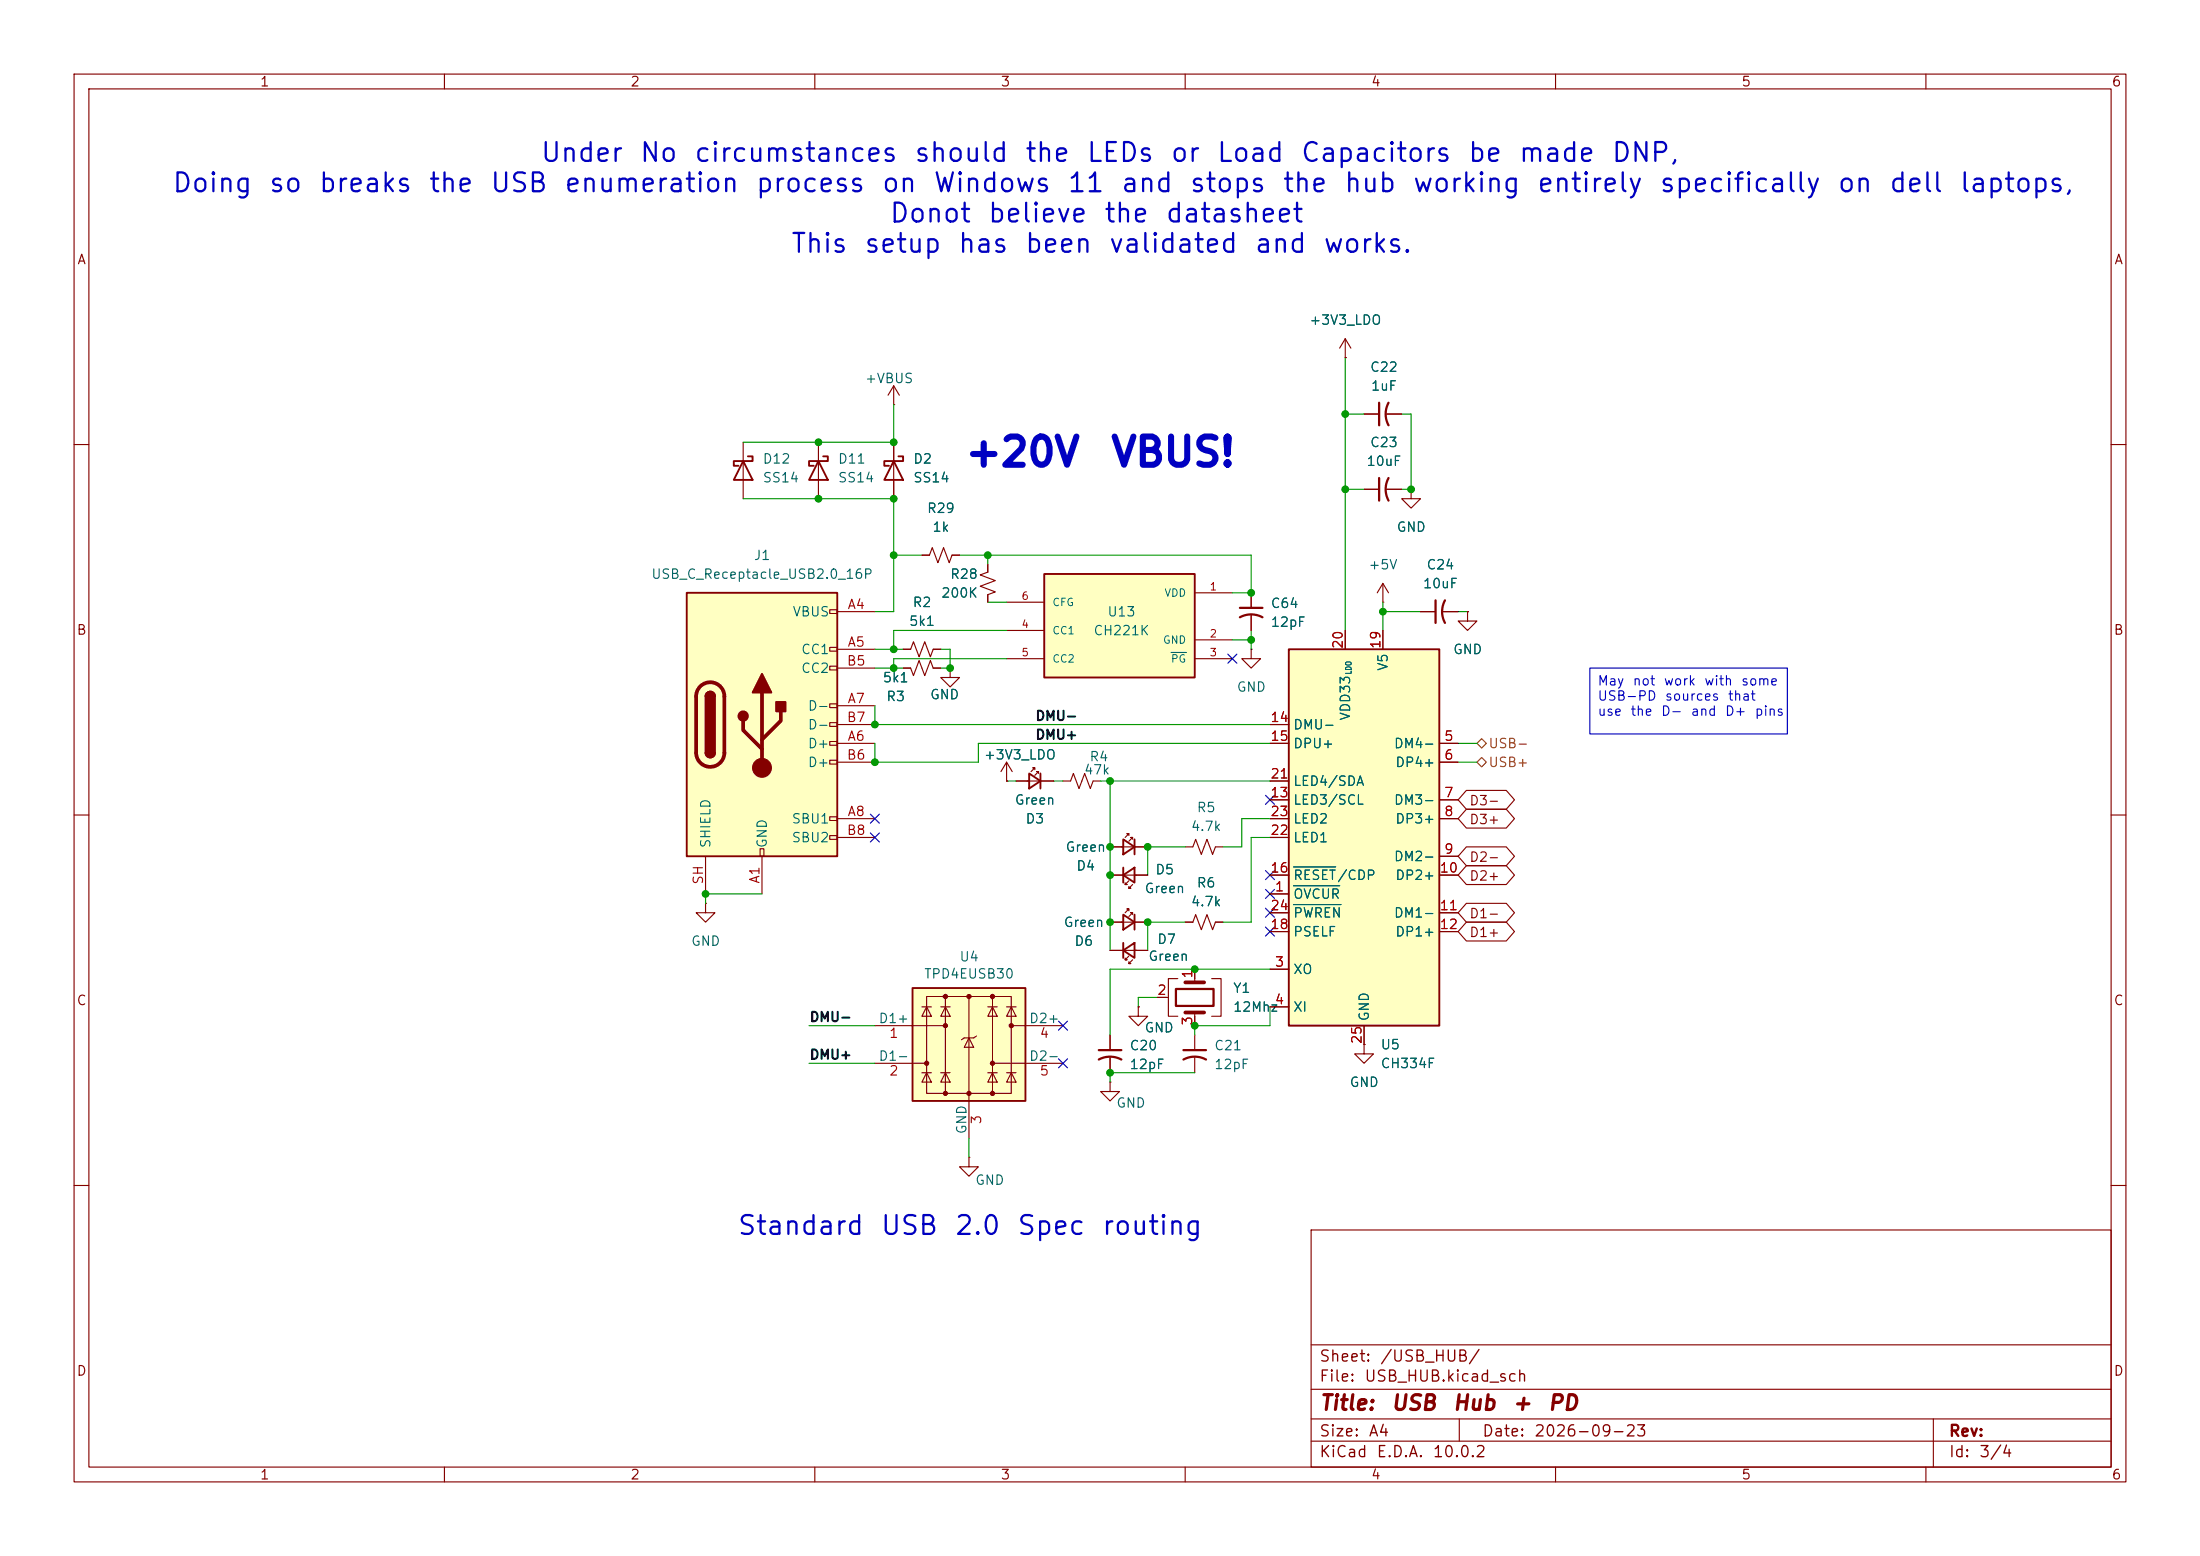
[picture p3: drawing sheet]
<svg xmlns="http://www.w3.org/2000/svg" width="297mm" height="210mm" viewBox="0 0 297 210" stroke-linecap="round" stroke-linejoin="round" font-family="sans-serif">
<g fill="none" stroke="#840000" stroke-width=".15">
<path d="M10 10h277v190h-277zM12 12h273v186h-273zM60 10v2M110 10v2M160 10v2M210 10v2M260 10v2M10 60h2M285 60h2M10 110h2M285 110h2M10 160h2"/>
<path d="M177 166h108v32h-108zM285 160h2M60 198v2M110 198v2M160 198v2M177 194.5h108M177 191.5h108M177 187.5h108M177 181.5h108M197 191.5v3M210 198v2M260 198v2"/>
<path d="M261 191.5v6.5"/>
</g>
<path d="M123.2 133.4h15.2v15.2h-15.2z" fill="#ffffc2"/>
<g fill="none" stroke="#840000" stroke-width=".15">
<path d="M186.7 78.7l-.8 1.3M186.7 78.7l.8 1.3M186.7 78.7v2.6M168.9 87.6v1.3h1.3l-1.3 1.3-1.3-1.3h1.3M168.9 87.6h.1M186.7 81.3h.1M191.8 82.6h2M194.8 82.6h2M135.9 105.4h.1M135.9 102.9l-.8 1.2M135.9 102.9l.8 1.2M135.9 102.9v2.5"/>
<path d="M149.9 118.1h5M152.4 118.9l-.5 .5h.2h-.2v-.3M152.9 119.4l-.5 .5h.3h-.3v-.3M160 114.3h1l.4-1 .8 2 .7-2 .8 2 .4-1h1M118.1 138.4h9.5M124.5 135.9h1.2M125.1 134.5h11.4v13.1h-11.4zM125.1 135.9l.6 1.3h-1.2zM127 135.9h1.3M127.6 135.9l.7 1.3h-1.3zM127.6 134.5v13.1M130.8 134.5v19.2"/>
<path d="M131.8 139.8l-.4 .3h-1.2l-.4 .2M133.3 135.9h1.3M134 135.9l.6 1.3h-1.3zM134 134.5v13.1M135.9 135.9h1.3M136.5 135.9l.7 1.3h-1.3zM136.5 138.4h7M153.7 135.9v1.3h1.2l-1.2 1.2-1.3-1.2h1.3M153.7 135.9h.1M156.2 134.6h1.5M159 132.1h-1.3v5.1h1.3M160 124.5h1l.4-1.1 .8 2.1 .7-2.1 .8 2.1 .4-1h1"/>
<path d="M161.3 130.8v1.8M161.3 136.7v1.7M161.3 139.7v2M163.6 132.1h1.2v5.1h-1.2M118.1 143.5h7M124.5 144.8h1.2M125.1 144.8l.6 1.3h-1.2zM127 144.8h1.3M127.6 144.8l.7 1.3h-1.3zM130.8 140.1l.6 1.3h-1.2zM130.8 156.2v1.3h1.3l-1.3 1.3-1.3-1.3h1.3M130.8 156.2h.1"/>
<path d="M133.3 144.8h1.3M134 144.8l.6 1.3h-1.3zM134 143.5h9.5M135.9 144.8h1.3M136.5 144.8l.7 1.3h-1.3zM149.9 146.1v1.2h1.2l-1.2 1.3-1.3-1.3h1.3M149.9 146.1h.1M161.3 142.7v2.1M184.1 141v1.2h1.3l-1.3 1.3-1.2-1.3h1.2M184.1 141h.1"/>
</g>
<path d="M151.6 118.1l1.6-1v2zM151.6 117.1v2M123.2 133.4h15.2v15.2h-15.2z" fill="none" stroke="#840000" stroke-width=".25"/>
<g fill="#840000" stroke="#840000" stroke-width=".15">
<circle cx="125.1" cy="143.5" r=".28"/>
<circle cx="127.6" cy="134.5" r=".28"/>
<circle cx="127.6" cy="138.4" r=".28"/>
<circle cx="127.6" cy="147.6" r=".28"/>
<circle cx="130.8" cy="134.5" r=".28"/>
<circle cx="130.8" cy="147.6" r=".28"/>
<circle cx="134" cy="134.5" r=".28"/>
<circle cx="134" cy="143.5" r=".28"/>
<circle cx="134" cy="147.6" r=".28"/>
<circle cx="136.5" cy="138.4" r=".28"/>
</g>
<path d="M193.8 81v3.1M195.1 81a3.2 3.2 0 0 0 0 3.1M158.7 133.5h5.1v2.3h-5.1zM159.8 143a3.2 3.2 0 0 1 3 0M159.8 141.7h3" fill="none" stroke="#840000" stroke-width=".3"/>
<path d="M160 132.6h2.6M160 136.7h2.6" fill="none" stroke="#840000" stroke-width=".51"/>
<path d="M141 77.5h20.3v13.9h-20.3z" fill="#ffffc2"/>
<path d="M141 77.5h20.3v13.9h-20.3z" fill="none" stroke="#840000" stroke-width=".25"/>
<path d="M135.9 88.9h5.1M135.9 85.1h5.1M135.9 81.3h5.1M161.3 80h5.1M161.3 86.4h5.1M161.3 88.9h5.1" fill="none" stroke="#840000" stroke-width=".15"/>
<path d="M158.1 88.1h2.1" fill="none" stroke="#006464" stroke-width=".15"/>
<path d="M174 87.6h20.3v50.8h-20.3z" fill="#ffffc2"/>
<g fill="none" stroke="#840000" stroke-width=".25">
<path d="M100.3 62.2l1.3 2.6h-2.5zM101 61.6h.6v.6h-2.5v.7h.6M110.5 62.2l1.3 2.6h-2.6zM111.1 61.6h.7v.6h-2.6v.7h.7M120.6 62.2l1.3 2.6h-2.5zM121.3 61.6h.6v.6h-2.5v.7h.6M174 87.6h20.3v50.8h-20.3zM138.9 104.4l1.6 1-1.6 1zM140.5 104.4v2M151.6 128.3l1.6-1v2zM151.6 123.4l1.6 1.1-1.6 1zM151.6 127.3v2"/>
<path d="M153.2 123.4v2.1"/>
</g>
<g fill="none" stroke="#840000" stroke-width=".15">
<path d="M100.3 59.7v7.6M110.5 59.7v7.6M120.6 54.6h.1M120.6 52.1v2.5M120.6 59.7v7.6M120.6 52.1l-.7 1.2M120.6 52.1l.8 1.2M181.6 48.3h.1M181.6 45.7v2.6M181.6 45.7l-.8 1.3M181.6 45.7l.8 1.3M124.5 74.9h1l.4-1 .7 2 .8-2 .7 2 .4-1h1"/>
<path d="M128.3 90.2v1.2h1.2l-1.2 1.3-1.3-1.3h1.3M128.3 90.2h.1M168.9 80v2M168.9 83.1v2M171.4 97.8h2.6M181.6 85.1v2.5M186.7 85.1v2.5M137.2 105.4h5M139.7 103.9v-.3h-.3h.3l-.5 .5M140.2 104.4v-.3h-.2h.2l-.5 .5M143.5 105.4h1l.4-1 .8 2 .7-2 .8 2 .4-1h1M171.4 100.3h2.6"/>
<path d="M171.4 108h2.6M171.4 110.5h2.6M171.4 118.1h2.6M171.4 105.4h2.6M171.4 113h2.6M194.3 100.3h2.5M194.3 102.9h2.5M194.3 108h2.5M194.3 110.5h2.5M194.3 115.6h2.5M194.3 118.1h2.5M95.2 121.9v1.3h1.3l-1.3 1.3-1.2-1.3h1.2"/>
<path d="M95.2 121.9h.1M149.9 128.3h5M149.9 139.7v2M149.9 124.5h5M152.4 129l-.5 .5h.2h-.2v-.2M152.4 122.9v-.2h-.3h.3l-.5 .5M152.9 129.5l-.5 .5h.3h-.3v-.2M152.9 123.4v-.2h-.2h.2l-.5 .5M171.4 120.7h2.6M171.4 130.8h2.6M171.4 135.9h2.6M171.4 123.2h2.6"/>
<path d="M171.4 125.7h2.6M184.1 138.4v2.6M194.3 123.2h2.5M194.3 125.7h2.5M149.9 142.7v2.1"/>
</g>
<path d="M174.6 119.5h6.3M174.6 117h5.7M174.6 122.1h6.4" fill="none" stroke="#006464" stroke-width=".15"/>
<path d="M167.4 83.3a3.2 3.2 0 0 1 3 0M167.4 82h3M148.3 143a3.2 3.2 0 0 1 3.1 0M148.3 141.7h3.1" fill="none" stroke="#840000" stroke-width=".3"/>
<path d="M92.7 80h20.3v35.6h-20.3z" fill="#ffffc2"/>
<g fill="none" stroke="#840000" stroke-width=".15">
<path d="M120.6 59.7v2.5M181.6 48.3h.1M184.1 55.9h2.1M187.2 55.9h2M120.6 64.8v2.5M124.5 74.9h1M128.5 74.9h1M133.3 76.2v1l-1 .4 2.1 .8-2.1 .7 2.1 .8-1.1 .4v1M184.1 66h2.1M187.2 66h2M190.5 66v1.3h1.3l-1.3 1.3-1.3-1.3h1.3M190.5 66h.1"/>
<path d="M112 82.3h1v.5h-1zM112 87.4h1v.5h-1zM112 89.9h1v.5h-1zM112 95h1v.5h-1zM112 97.5h1v.5h-1zM113 82.6h5.1M113 87.6h5.1M113 95.3h5.1M113 90.2h5.1M113 97.8h5.1M121.9 90.2h1l.4 1 .8-2 .7 2 .8-2 .4 1h1M121.9 87.6h1l.4-1 .8 2 .7-2 .8 2 .4-1h1"/>
<path d="M128.3 90.2h.1M168.9 80v2M168.9 83.1v2M171.4 97.8h2.6M181.6 85.1v2.5M186.7 85.1v2.5M191.8 82.6h2M194.8 82.6h2M198.1 82.6v1.2h1.3l-1.3 1.3-1.3-1.3h1.3M198.1 82.6h.1M95.2 115.6v5.1M102.6 114.6h.5v1h-.5z"/>
<path d="M102.9 115.6v5.1M112 100.1h1v.5h-1zM112 102.6h1v.5h-1zM112 110.2h1v.5h-1zM112 112.8h1v.5h-1zM113 100.3h5.1M113 110.5h5.1M113 102.9h5.1M113 113h5.1M135.9 105.4h.1M137.2 105.4h1.7M140.5 105.4h1.7"/>
<path d="M149.9 114.3h5M149.9 118.1h1.7M152.4 112.8v-.3h-.3h.3l-.5 .5M152.9 113.3v-.3h-.2h.2l-.5 .5M153.2 118.1h1.7M171.4 100.3h2.6M171.4 110.5h2.6M171.4 113h2.6M171.4 105.4h2.6M171.4 118.1h2.6M171.4 108h2.6M194.3 100.3h2.5"/>
<path d="M194.3 110.5h2.5M194.3 102.9h2.5M194.3 118.1h2.5M194.3 108h2.5M194.3 115.6h2.5M198 116.8h5.3l1.2 1.3-1.2 1.3h-5.3l-1.2-1.3zM198 114.3h5.3l1.2 1.3-1.2 1.2h-5.3l-1.2-1.2zM198 109.2h5.3l1.2 1.3-1.2 1.3h-5.3l-1.2-1.3zM198 106.7h5.3l1.2 1.3-1.2 1.2h-5.3l-1.2-1.2zM149.9 139.7v2M149.9 124.5h1.7M149.9 128.3h1.7"/>
<path d="M153.2 124.5h1.7M153.2 128.3h1.7M153.7 135.9h.1M156.2 134.6h1.3M160 124.5h1M161.3 130.8v1.3M161.3 137.2v1.2M164.1 124.5h1M171.4 120.7h2.6M171.4 130.8h2.6M171.4 135.9h2.6M171.4 123.2h2.6"/>
<path d="M171.4 125.7h2.6M184.1 138.4v2.6M194.3 123.2h2.5M194.3 125.7h2.5M198 124.5h5.3l1.2 1.2-1.2 1.3h-5.3l-1.2-1.3zM198 121.9h5.3l1.2 1.3-1.2 1.3h-5.3l-1.2-1.3zM149.9 142.7v2.1M184.1 141h.1"/>
</g>
<path d="M92.7 80h20.3v35.6h-20.3zM95.2 94a.64 .64 0 0 1 .7-.7 .64 .64 0 0 1 .6 .7M95.2 101.6a.64 .64 0 0 0 .7 .6 .64 .64 0 0 0 .6-.6M151.6 113.3l1.6 1-1.6 1zM153.2 113.3v2" fill="none" stroke="#840000" stroke-width=".25"/>
<path d="M94.5 92.6a1.9 1.9 0 0 1 2.1-.4 1.9 1.9 0 0 1 1.2 1.8v7.6a1.91 1.91 0 0 1-1.9 1.9 1.91 1.91 0 0 1-1.9-1.9v-7.6a1.9 1.9 0 0 1 .5-1.4zM100.3 97.3v1.3l2.6 2.5M102.9 93.5v10.1M105.4 96v1.3l-2.5 2.5" fill="none" stroke="#840000" stroke-width=".51"/>
<g fill="#840000" stroke="#840000" stroke-width=".25">
<path d="M95.2 94h1.3v7.6h-1.3z"/>
<path d="M95.4 93.5a.64 .64 0 0 1 .7-.1 .64 .64 0 0 1 .4 .6h-1.3z"/>
<path d="M95.2 101.6h1.3a.64 .64 0 0 1-.6 .6 .64 .64 0 0 1-.7-.6z"/>
<path d="M102.9 90.9l1.2 2.6h-2.5z"/>
<path d="M104.8 94.7h1.2v1.3h-1.2z"/>
<circle cx="100.3" cy="96.6" r=".63"/>
</g>
<circle cx="102.9" cy="103.6" r="1.27" fill="#840000" stroke="#840000" stroke-width=".15"/>
<path d="M186.2 54.4v3M187.5 54.4a3.2 3.2 0 0 0 0 3M186.2 64.5v3.1M187.5 64.5a3.2 3.2 0 0 0 0 3.1" fill="none" stroke="#840000" stroke-width=".3"/>
<path d="M200 99.7l.7 .6-.7 .7-.6-.7zM199.4 102.9l.6-.7 .7 .7-.7 .6z" fill="none" stroke="#725600" stroke-width=".15"/>
<g fill="none" stroke="#009600" stroke-width=".15">
<path d="M120.6 54.6v5.1h-20.3M181.6 48.3v36.8M181.6 55.9h2.5M189.2 55.9h1.3v10.1h-1.3M100.3 67.3h20.3v15.3h-2.5M120.6 74.9h3.9M129.5 74.9h39.4v5.1h-2.5M133.3 74.9v1.3M181.6 66h2.5M118.1 95.3v2.5h53.3M118.1 90.2h3.8M118.1 87.6h3.8"/>
<path d="M127 87.6h1.3v2.6h-1.3M133.3 81.3h2.6M135.9 85.1h-15.3v2.5M135.9 88.9h-15.3v1.3M166.4 86.4h2.5M168.9 85.1v2.5M186.7 81.3v3.8M186.7 82.6h5.1M196.8 82.6h1.3M118.1 100.3v2.6h14v-2.6h39.3M135.9 105.4h1.3M142.2 105.4h1.3"/>
<path d="M148.6 105.4h22.8M149.9 105.4v22.9M160 114.3h-5.1v3.8M171.4 113h-2.5v11.5h-3.8M171.4 110.5h-3.8v3.8h-2.5M196.8 100.3h2.6M196.8 102.9h2.6M102.9 120.7h-7.7v1.2M109.2 138.4h8.9M156.2 134.6h-2.5v1.3M160 124.5h-5.1v3.8M171.4 135.9v2.5h-10.1v1.3"/>
<path d="M171.4 130.8h-21.5v8.9M109.2 143.5h8.9M130.8 153.7v2.5M161.3 144.8h-11.4v1.3"/>
</g>
<g fill="none" stroke="#000084" stroke-width=".15">
<path d="M165.8 88.3l1.2 1.2M167 88.3l-1.2 1.2M117.5 109.9l1.2 1.2M117.5 112.4l1.2 1.2M118.7 109.9l-1.2 1.2M118.7 112.4l-1.2 1.2M170.8 107.3l1.3 1.3M170.8 117.5l1.3 1.2M172.1 107.3l-1.3 1.3M172.1 117.5l-1.3 1.2M142.9 137.8l1.2 1.2M144.1 137.8l-1.2 1.2"/>
<path d="M170.8 120l1.3 1.3M170.8 122.6l1.3 1.2M170.8 125.1l1.3 1.2M172.1 120l-1.3 1.3M172.1 122.6l-1.3 1.2M172.1 125.1l-1.3 1.2M142.9 142.9l1.2 1.2M144.1 142.9l-1.2 1.2"/>
</g>
<path d="M214.6 90.2h26.7v8.9h-26.7z" fill="none" stroke="#0000c2" stroke-width=".15"/>
<path d="M174.6 119.5h6.3M174.6 117h5.7M174.6 122.1h6.4" fill="none" stroke="#006464" stroke-width=".15"/>
<g fill="#009600" stroke="#009600" stroke-width=".14">
<circle cx="190.5" cy="66" r=".46"/>
<circle cx="181.6" cy="66" r=".46"/>
<circle cx="168.9" cy="86.4" r=".46"/>
<circle cx="168.9" cy="80" r=".46"/>
<circle cx="186.7" cy="82.6" r=".46"/>
<circle cx="161.3" cy="138.4" r=".46"/>
<circle cx="149.9" cy="144.8" r=".46"/>
<circle cx="95.2" cy="120.7" r=".46"/>
<circle cx="149.9" cy="105.4" r=".46"/>
<circle cx="118.1" cy="97.8" r=".46"/>
<circle cx="118.1" cy="102.9" r=".46"/>
<circle cx="154.9" cy="114.3" r=".46"/>
<circle cx="149.9" cy="114.3" r=".46"/>
<circle cx="149.9" cy="118.1" r=".46"/>
<circle cx="154.9" cy="124.5" r=".46"/>
<circle cx="149.9" cy="124.5" r=".46"/>
<circle cx="161.3" cy="130.8" r=".46"/>
<circle cx="110.5" cy="59.7" r=".46"/>
<circle cx="128.3" cy="90.2" r=".46"/>
<circle cx="120.6" cy="90.2" r=".46"/>
<circle cx="120.6" cy="87.6" r=".46"/>
<circle cx="120.6" cy="74.9" r=".46"/>
<circle cx="110.5" cy="67.3" r=".46"/>
<circle cx="120.6" cy="67.3" r=".46"/>
<circle cx="120.6" cy="59.7" r=".46"/>
<circle cx="133.3" cy="74.9" r=".46"/>
<circle cx="181.6" cy="55.9" r=".46"/>
</g>
<g font-size="3.8" fill="#0000c2">
<text x="130.1" y="63.9">+20V</text>
<text x="149.7" y="63.9">VBUS!</text>
</g>
<g font-size="2.5" fill="#0000c2">
<text x="72.8" y="22.5">Under</text>
<text x="86.2" y="22.5">No</text>
<text x="93.5" y="22.5">circumstances</text>
<text x="123.3" y="22.5">should</text>
<text x="138.2" y="22.5">the</text>
<text x="146.5" y="22.5">LEDs</text>
<text x="157.9" y="22.5">or</text>
<text x="164.1" y="22.5">Load</text>
<text x="175.4" y="22.5">Capacitors</text>
<text x="198" y="22.5">be</text>
<text x="204.9" y="22.5">made</text>
<text x="217.4" y="22.5">DNP,</text>
<text x="23.1" y="26.6">Doing</text>
<text x="36.1" y="26.6">so</text>
<text x="42.9" y="26.6">breaks</text>
<text x="57.7" y="26.6">the</text>
<text x="66" y="26.6">USB</text>
<text x="76" y="26.6">enumeration</text>
<text x="101.9" y="26.6">process</text>
<text x="118.9" y="26.6">on</text>
<text x="125.8" y="26.6">Windows</text>
<text x="144" y="26.6">11</text>
<text x="151.2" y="26.6">and</text>
<text x="160.4" y="26.6">stops</text>
<text x="173" y="26.6">the</text>
<text x="181.3" y="26.6">hub</text>
<text x="190.6" y="26.6">working</text>
<text x="207.3" y="26.6">entirely</text>
<text x="223.9" y="26.6">specifically</text>
<text x="247.9" y="26.6">on</text>
<text x="254.9" y="26.6">dell</text>
<text x="264.4" y="26.6">laptops,</text>
<text x="106.6" y="34.8">This</text>
<text x="116.5" y="34.8">setup</text>
<text x="119.9" y="30.7">Donot</text>
<text x="129.2" y="34.8">has</text>
<text x="133.2" y="30.7">believe</text>
<text x="138.2" y="34.8">been</text>
<text x="148.9" y="30.7">the</text>
<text x="149.5" y="34.8">validated</text>
<text x="157.2" y="30.7">datasheet</text>
<text x="169.2" y="34.8">and</text>
<text x="178.5" y="34.8">works.</text>
<text x="99.4" y="167.3">Standard</text>
<text x="118.7" y="167.3">USB</text>
<text x="128.7" y="167.3">2.0</text>
<text x="137.1" y="167.3">Spec</text>
<text x="148.6" y="167.3">routing</text>
</g>
<g font-size="2" fill="#840000">
<text x="178" y="190.8">Title:</text>
<text x="187.7" y="190.8">USB</text>
<text x="196" y="190.8">Hub</text>
<text x="204" y="190.8">+</text>
<text x="208.8" y="190.8">PD</text>
</g>
<g font-size="1.5" fill="#840000">
<text x="178" y="184.2">Sheet:</text>
<text x="186.2" y="184.2">/USB_HUB/</text>
<text x="178" y="186.9">File:</text>
<text x="184.1" y="186.9">USB_HUB.kicad_sch</text>
<text x="178" y="197.1">KiCad</text>
<text x="178" y="194.3">Size:</text>
<text x="184.7" y="194.3">A4</text>
<text x="185.7" y="197.1">E.D.A.</text>
<text x="193.3" y="197.1">10.0.2</text>
<text x="200" y="194.3">Date:</text>
<text x="207" y="194.3">2026-09-23</text>
<text x="263" y="194.3">Rev:</text>
<text x="263" y="197.1">Id:</text>
<text x="267.1" y="197.1">3/4</text>
</g>
<g font-size="1.3" fill="#840000">
<text x="35" y="12">1</text>
<text x="85" y="12">2</text>
<text x="135" y="12">3</text>
<text x="185" y="12">4</text>
<text x="235" y="12">5</text>
<text x="285" y="12">6</text>
<text x="10.3" y="36">A</text>
<text x="285.3" y="36">A</text>
<text x="10.3" y="86">B</text>
<text x="285.3" y="86">B</text>
<text x="198.3" y="111.6">D3+</text>
<text x="198.3" y="109">D3-</text>
<text x="198.3" y="119.2">D2+</text>
<text x="198.3" y="116.6">D2-</text>
<text x="198.3" y="124.3">D1-</text>
<text x="198.3" y="126.8">D1+</text>
<text x="10.3" y="136">C</text>
<text x="285.3" y="136">C</text>
<text x="10.3" y="186">D</text>
<text x="285.3" y="186">D</text>
<text x="35" y="200">1</text>
<text x="85" y="200">2</text>
<text x="135" y="200">3</text>
<text x="185" y="200">4</text>
<text x="235" y="200">5</text>
<text x="285" y="200">6</text>
</g>
<g font-size="1.3" fill="#006464">
<text x="176.7" y="44.2">+3V3_LDO</text>
<text x="116.7" y="52">+VBUS</text>
<text x="184.9" y="50.5">C22</text>
<text x="185" y="53">1uF</text>
<text x="102.9" y="62.9">D12</text>
<text x="102.9" y="65.4">SS14</text>
<text x="113" y="62.9">D11</text>
<text x="113" y="65.4">SS14</text>
<text x="123.2" y="62.9">D2</text>
<text x="123.2" y="65.4">SS14</text>
<text x="184.4" y="63.2">10uF</text>
<text x="184.9" y="60.7">C23</text>
<text x="125.1" y="69.6">R29</text>
<text x="101.7" y="75.9">J1</text>
<text x="125.8" y="72.1">1k</text>
<text x="184.7" y="77.2">+5V</text>
<text x="188.5" y="72.1">GND</text>
<text x="192.5" y="77.2">C24</text>
<text x="87.8" y="78.4">USB_C_Receptacle_USB2.0_16P</text>
<text x="106.9" y="83.5">VBUS</text>
<text x="123.1" y="82.3">R2</text>
<text x="127" y="81">200K</text>
<text x="128.2" y="78.4">R28</text>
<text x="149.4" y="83.5">U13</text>
<text x="171.5" y="82.4">C64</text>
<text x="192" y="79.7">10uF</text>
<text x="108.1" y="88.6">CC1</text>
<text x="122.6" y="84.8">5k1</text>
<text x="147.5" y="86.1">CH221K</text>
<text x="171.5" y="84.9">12pF</text>
<text x="196.1" y="88.6">GND</text>
<text x="108.1" y="91.1">CC2</text>
<text x="119.1" y="92.4">5k1</text>
<text x="119.6" y="95">R3</text>
<text x="125.5" y="94.7">GND</text>
<text x="166.9" y="93.7">GND</text>
<text x="187.7" y="90.6" transform="rotate(-90 187.7 90.6)">V5</text>
<text x="109" y="101.3">D+</text>
<text x="109" y="96.2">D-</text>
<text x="109" y="98.8">D-</text>
<text x="174.5" y="98.8">DMU-</text>
<text x="174.5" y="101.3">DPU+</text>
<text x="182.6" y="97.3" transform="rotate(-90 182.6 97.3)">VDD33</text>
<text x="188.1" y="101.3">DM4-</text>
<text x="109" y="103.8">D+</text>
<text x="132.7" y="102.8">+3V3_LDO</text>
<text x="146.3" y="104.9">47k</text>
<text x="147" y="103.1">R4</text>
<text x="174.5" y="106.4">LED4/SDA</text>
<text x="188.3" y="103.8">DP4+</text>
<text x="106.8" y="111.5">SBU1</text>
<text x="136.9" y="108.9">Green</text>
<text x="138.4" y="111.5">D3</text>
<text x="160.7" y="112.5">4.7k</text>
<text x="161.5" y="109.9">R5</text>
<text x="174.5" y="108.9">LED3/SCL</text>
<text x="174.5" y="111.5">LED2</text>
<text x="188.1" y="108.9">DM3-</text>
<text x="188.3" y="111.5">DP3+</text>
<text x="96.2" y="114.6" transform="rotate(-90 96.2 114.6)">SHIELD</text>
<text x="103.8" y="114.6" transform="rotate(-90 103.8 114.6)">GND</text>
<text x="106.8" y="114">SBU2</text>
<text x="143.8" y="115.3">Green</text>
<text x="145.2" y="117.8">D4</text>
<text x="155.9" y="118.3">D5</text>
<text x="174.5" y="119.1">RESET/CDP</text>
<text x="174.5" y="114">LED1</text>
<text x="188.1" y="116.5">DM2-</text>
<text x="188.3" y="119.1">DP2+</text>
<text x="143.5" y="125.4">Green</text>
<text x="154.4" y="120.9">Green</text>
<text x="160.7" y="122.6">4.7k</text>
<text x="161.5" y="120.1">R6</text>
<text x="174.5" y="121.6">OVCUR</text>
<text x="174.5" y="124.2">PWREN</text>
<text x="188.1" y="124.2">DM1-</text>
<text x="93.2" y="128">GND</text>
<text x="129.4" y="130.1">U4</text>
<text x="145" y="128">D6</text>
<text x="154.9" y="130">Green</text>
<text x="156.1" y="127.7">D7</text>
<text x="174.5" y="131.8">XO</text>
<text x="174.5" y="126.7">PSELF</text>
<text x="188.3" y="126.7">DP1+</text>
<text x="124.7" y="132.4">TPD4EUSB30</text>
<text x="166.4" y="134.3">Y1</text>
<text x="166.4" y="136.9">12Mhz</text>
<text x="174.5" y="136.9">XI</text>
<text x="185.1" y="137.9" transform="rotate(-90 185.1 137.9)">GND</text>
<text x="118.5" y="138.4">D1+</text>
<text x="118.5" y="143.5">D1-</text>
<text x="138.8" y="138.4">D2+</text>
<text x="138.8" y="143.5">D2-</text>
<text x="152.4" y="142.1">C20</text>
<text x="154.4" y="139.7">GND</text>
<text x="163.8" y="142.1">C21</text>
<text x="186.3" y="141.9">U5</text>
<text x="150.6" y="149.8">GND</text>
<text x="152.4" y="144.6">12pF</text>
<text x="163.8" y="144.6">12pF</text>
<text x="182.1" y="147">GND</text>
<text x="186.3" y="144.5">CH334F</text>
<text x="130.8" y="153.2" transform="rotate(-90 130.8 153.2)">GND</text>
<text x="131.6" y="160.2">GND</text>
</g>
<g font-size="1.3" fill="#a90000">
<text x="114.3" y="82.5">A4</text>
<text x="114.3" y="87.6">A5</text>
<text x="181.6" y="87.7" transform="rotate(-90 181.6 87.7)">20</text>
<text x="186.7" y="87.7" transform="rotate(-90 186.7 87.7)">19</text>
<text x="114.2" y="90.1">B5</text>
<text x="114.3" y="95.2">A7</text>
<text x="114.2" y="97.8">B7</text>
<text x="114.3" y="100.3">A6</text>
<text x="171.4" y="97.8">14</text>
<text x="171.4" y="100.3">15</text>
<text x="194.9" y="100.3">5</text>
<text x="114.2" y="102.8">B6</text>
<text x="171.4" y="107.9">13</text>
<text x="171.4" y="105.4">21</text>
<text x="194.9" y="102.8">6</text>
<text x="194.9" y="107.9">7</text>
<text x="114.2" y="113">B8</text>
<text x="114.3" y="110.5">A8</text>
<text x="171.4" y="113">22</text>
<text x="171.4" y="110.5">23</text>
<text x="194.9" y="110.5">8</text>
<text x="95.2" y="119.5" transform="rotate(-90 95.2 119.5)">SH</text>
<text x="102.8" y="119.4" transform="rotate(-90 102.8 119.4)">A1</text>
<text x="171.4" y="118.1">16</text>
<text x="194.3" y="118.1">10</text>
<text x="194.9" y="115.5">9</text>
<text x="171.4" y="125.7">18</text>
<text x="171.4" y="123.2">24</text>
<text x="172" y="120.6">1</text>
<text x="194.3" y="123.2">11</text>
<text x="194.3" y="125.7">12</text>
<text x="172" y="130.8">3</text>
<text x="156.1" y="134.6">2</text>
<text x="161.3" y="132.2" transform="rotate(-90 161.3 132.2)">1</text>
<text x="172" y="135.9">4</text>
<text x="119.9" y="140.4">1</text>
<text x="140.3" y="140.4">4</text>
<text x="161.3" y="138.5" transform="rotate(-90 161.3 138.5)">3</text>
<text x="184.1" y="141" transform="rotate(-90 184.1 141)">25</text>
<text x="119.9" y="145.5">2</text>
<text x="140.3" y="145.5">5</text>
<text x="132.8" y="151.8" transform="rotate(-90 132.8 151.8)">3</text>
</g>
<g font-size="1.3" fill="#0000c2">
<text x="215.6" y="92.8">May</text>
<text x="215.6" y="94.9">USB-PD</text>
<text x="220.3" y="92.8">not</text>
<text x="224.5" y="92.8">work</text>
<text x="224.7" y="94.9">sources</text>
<text x="230" y="92.8">with</text>
<text x="233.2" y="94.9">that</text>
<text x="235" y="92.8">some</text>
<text x="215.6" y="96.9">use</text>
<text x="220" y="96.9">the</text>
<text x="224.2" y="96.9">D-</text>
<text x="228.2" y="96.9">and</text>
<text x="232.8" y="96.9">D+</text>
<text x="236.8" y="96.9">pins</text>
</g>
<g font-size="1.3" fill="#0f0f0f">
<text x="139.7" y="100.1">DMU+</text>
<text x="139.7" y="97.6">DMU-</text>
<text x="109.2" y="143.3">DMU+</text>
<text x="109.2" y="138.2">DMU-</text>
</g>
<g font-size="1.3" fill="#725600">
<text x="200.9" y="101.3">USB-</text>
<text x="200.9" y="103.8">USB+</text>
</g>
<g font-size="1" fill="#a90000">
<text x="137.8" y="81.2">6</text>
<text x="163.2" y="79.9">1</text>
<text x="137.8" y="85">4</text>
<text x="137.8" y="88.8">5</text>
<text x="163.2" y="86.3">2</text>
<text x="163.2" y="88.8">3</text>
</g>
<g font-size="1" fill="#006464">
<text x="142" y="82.1">CFG</text>
<text x="157.1" y="80.8">VDD</text>
<text x="142" y="85.9">CC1</text>
<text x="142" y="89.7">CC2</text>
<text x="156.9" y="87.1">GND</text>
<text x="158" y="89.7">PG</text>
</g>
<text font-size=".8" fill="#006464" x="182.6" y="91.1" transform="rotate(-90 182.6 91.1)">LDO</text>
</svg>
